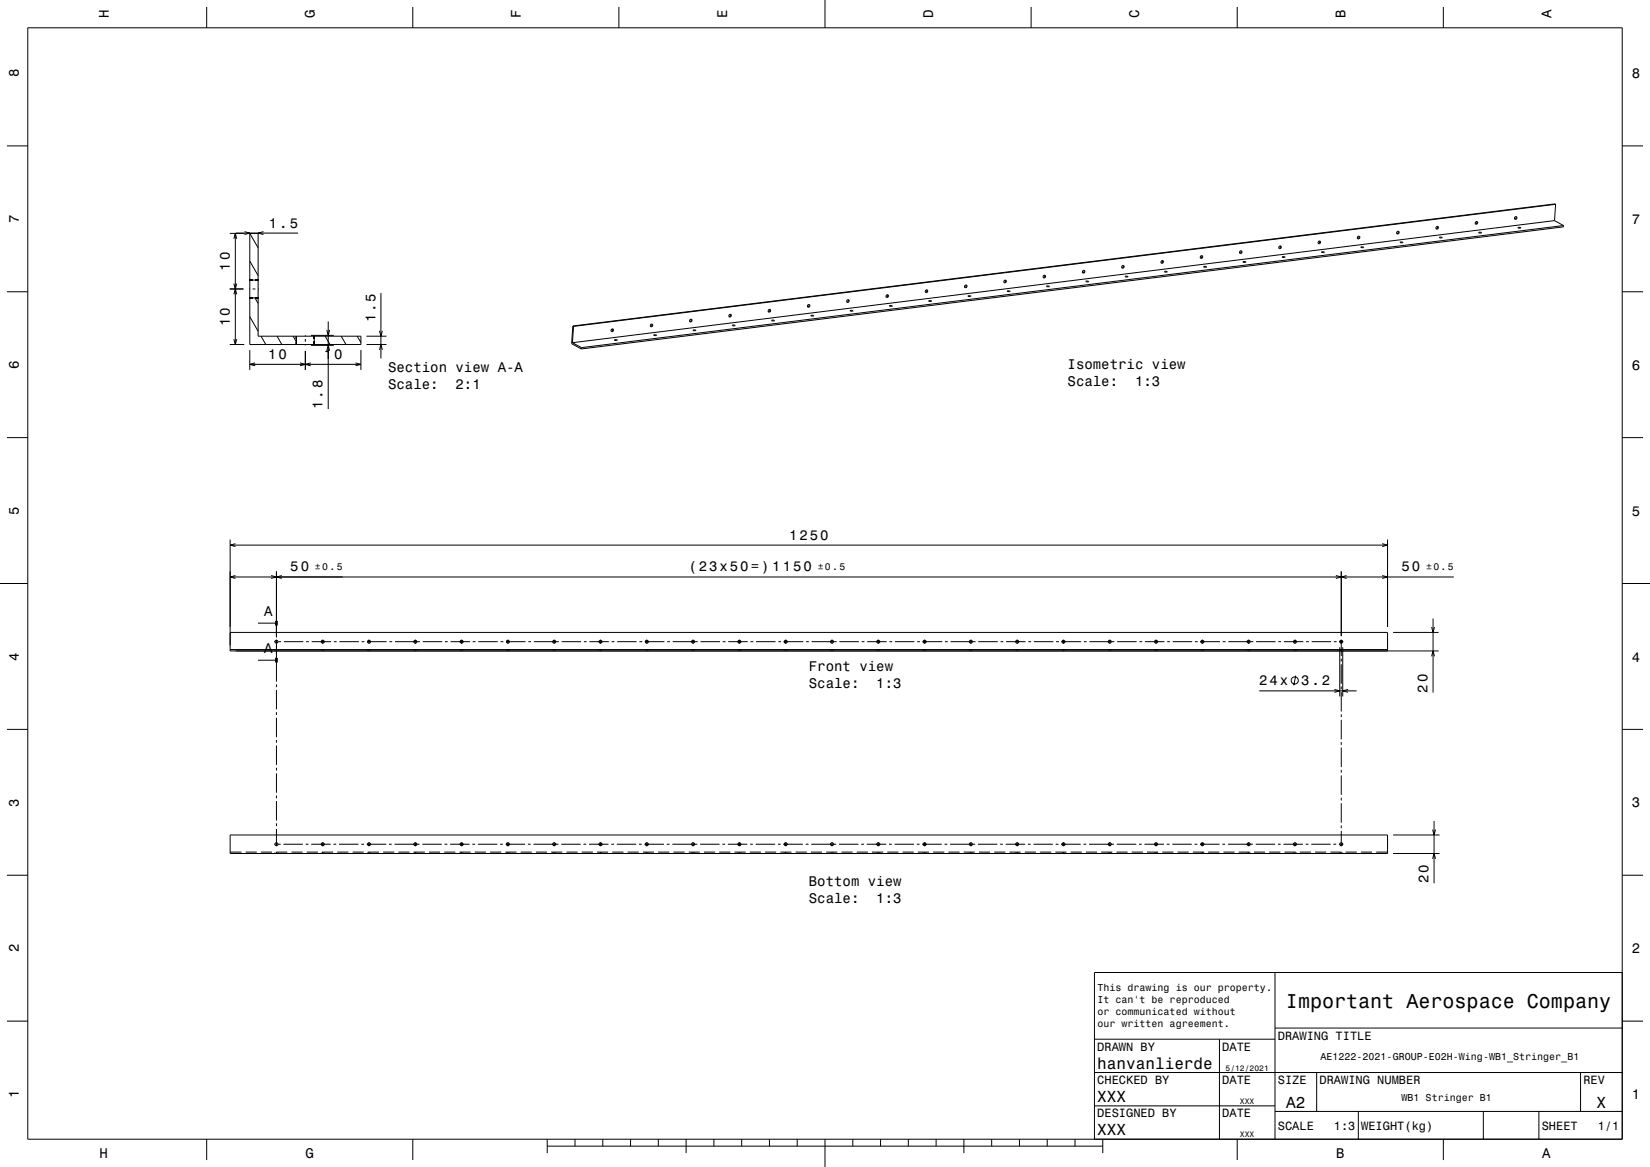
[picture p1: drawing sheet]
<svg xmlns="http://www.w3.org/2000/svg" width="594mm" height="420mm" viewBox="0 0 594 420" stroke-linecap="round" stroke-linejoin="round" font-family="sans-serif">
<g fill="none" stroke="#000" stroke-width=".36">
<path d="M10 10h574v400h-574zM74.4 2.5v7.5M148.6 2.5v7.5M222.8 2.5v7.5M297 0v10M371.2 2.5v7.5M445.4 2.5v7.5M519.6 2.5v7.5M2.5 52.5h7.5M584 52.5h7.5M531.6 79.7v.6l-.4 .3M545.8 77.9l-.1 .7-.4 .2"/>
<path d="M559.6 79.4l-353.5 43.9M559.6 79.4l3.3 1.8M560 73.5l-353.5 44M560 73.5l-.4 5.9M560 73.5l-353.8 43.8M82.7 84h5.2M84.2 85.9l.5-1.9 .5 1.9M84.7 84v40M84.9 83.9h22.4M88 83.4l1.9 .5-1.9 .5M89.9 84l3 5.2M89.9 94l3 5.2"/>
<path d="M89.9 84h3v37h37v3h-40zM94.9 83.4l-2 .5 2 .5M376.1 99l-.1 .7-.4 .2M390.2 97.3v.6l-.5 .3M404.4 95.5l-.1 .7-.4 .2M405.1 99.5a.55 .55 0 0 1 .9 .2zM418 94.6h.1M418.5 93.8v.6l-.4 .2M419.2 97.7a.54 .54 0 0 1 .9 .2zM432.6 92v.6l-.4 .3M433.3 95.9a.55 .55 0 0 1 1 .2zM446.8 90.3l-.1 .6-.4 .2"/>
<path d="M447.5 94.2a.54 .54 0 0 1 .9 .2zM460.9 88.5v.6l-.5 .3M461.6 92.4a.55 .55 0 0 1 1 .2zM475.1 86.7l-.1 .7-.4 .2M475.8 90.7a.55 .55 0 0 1 .9 .2zM489.2 85v.6l-.5 .3M489.9 88.9a.54 .54 0 0 1 1 .2zM503.3 83.2v.7l-.4 .2M504.1 87.2a.54 .54 0 0 1 .9 .2zM517.1 82.3h-.1M517.5 81.5v.6l-.4 .2M518.2 85.4a.55 .55 0 0 1 .9 .2z"/>
<path d="M531.2 80.6h-.1M532.3 83.6a.55 .55 0 0 1 1 .2zM546.5 81.9a.54 .54 0 0 1 .9 .2zM562.9 81.2l-353.6 43.9M562.9 81.2l-.1 .5-353.5 43.9M2.5 105h7.5M82.7 104h4.9M84.2 102.1l.5 1.9 .5-1.9M84.2 105.9l.5-1.9 .5 1.9M89.6 104h.3M89.9 114l3 5.2M89.9 100.8h3"/>
<path d="M89.9 107.2h3M90.9 104h1M91.8 107.2l1.1 2M92.9 104h.3M117.6 118.8l.6 1.9 .5-1.9M118.2 115.7v31.5M136.6 119.1l.5 1.9 .6-1.9M137.1 105.5v23.5M206.2 117.3l-.4 6.4 3.5 1.9M206.2 117.3l.3 .2M206.5 117.5l-.4 5.8M220.5 118.4v.6l-.5 .3"/>
<path d="M234.7 116.6l-.1 .6-.4 .3M248.8 114.9v.6l-.5 .2M249.5 118.8a.54 .54 0 0 1 .9 .2zM262.9 113.1v.6l-.4 .3M263.6 117a.55 .55 0 0 1 1 .2zM277.1 111.3l-.1 .7-.4 .2M277.8 115.3a.55 .55 0 0 1 .9 .2zM291.2 109.6v.6l-.5 .3M291.9 113.5a.54 .54 0 0 1 1 .2zM304.9 108.7h.1M305.4 107.8l-.1 .7-.3 .2M306.1 111.8a.55 .55 0 0 1 .9 .2z"/>
<path d="M319.5 106.1v.6l-.5 .2M320.2 110a.55 .55 0 0 1 1 .2zM333.6 104.3v.6l-.4 .3M334.4 108.2a.55 .55 0 0 1 .9 .2zM347.8 102.6v.6l-.5 .2M348.5 106.5a.55 .55 0 0 1 .9 .2zM361.9 100.8v.6l-.5 .3M362.6 104.7a.54 .54 0 0 1 1 .2zM376.8 103a.54 .54 0 0 1 .9 .2zM390.9 101.2a.55 .55 0 0 1 1 .2zM584 105h7.5M82.7 124h5.2"/>
<path d="M84.2 122.1l.5 1.9 .5-1.9M89.9 126v7.1M89.9 131.1h40M91.9 130.6l-2 .5 2 .5M94 121l1.7 3M99.7 121l1.8 3M105.5 121l1.2 2.1M106.7 121v3M108 130.6l1.9 .5-1.9 .5M109.9 120.7v.3M109.9 122v1M109.9 124v.3"/>
<path d="M109.9 126.3v6.8M111.9 130.6l-2 .5 2 .5M111.9 124.3h8.3M111.9 120.7h8.3M113.1 121v3M117.1 121l1.7 3M117.6 126.2l.6-1.9 .5 1.9M122.8 121l1.8 3M128 130.6l1.9 .5-1.9 .5M128.6 121l1.3 2.3M129.9 126v7.1M131.9 124h7.2"/>
<path d="M131.9 121h7.2M136.6 125.9l.5-1.9 .6 1.9M206.1 123.3l3.2 1.8M209.3 125.1v.5M221.2 122.3a.55 .55 0 0 1 1 .2zM235.4 120.5a.55 .55 0 0 1 .9 .3zM2.5 157.5h7.5M584 157.5h7.5M82.8 194.2v40.1h435.1M82.8 196.2h416.7M84.8 195.7l-2 .5 2 .5M497.6 195.7l1.9 .5-1.9 .5"/>
<path d="M499.5 194.2v31.4M0 210h10M82.8 207.7h440.6M84.8 207.1l-2 .6 2 .5M97.6 207.1l1.9 .6-1.9 .5M99.5 205.7v23.7M101.4 207.1l-1.9 .6 1.9 .5M480.9 207.1l2 .6-2 .5M482.9 205.7v23.2M484.8 207.1l-1.9 .6 1.9 .5M497.6 207.1l1.9 .6-1.9 .5M584 210h10"/>
<path d="M82.8 227.6h416.7v6.7M82.8 233.8h416.7M92.9 237.6h5.7M92.9 224.3h5.7M98.8 230.9h.4M99 233.8v.1M99 234.1v.2M99.5 230.2v7.1M99.5 238.3v7M100.1 233.8v.1M100.1 234.1v.2M100.2 230.9h1"/>
<path d="M102.2 230.9h7M110.2 230.9h1M112.2 230.9h7M115.7 233.8v.1M115.7 234.1v.2M116.2 230.2v1.4M116.2 233.7v.6M116.7 233.8v.1M116.7 234.1v.2M120.2 230.9h1M122.2 230.9h7M130.2 230.9h1"/>
<path d="M132.2 230.9h7M132.3 233.8v.1M132.3 234.1v.2M132.8 230.2v1.4M132.8 233.7v.6M133.4 233.8v.1M133.4 234.1v.2M140.2 230.9h1M142.2 230.9h9M149 233.8v.1M149 234.1v.2M149.5 230.2v1.4"/>
<path d="M149.5 233.7v.6M150.1 233.8v.1M150.1 234.1v.2M152.2 230.9h7M160.2 230.9h1M162.2 230.9h7M165.7 233.8v.1M165.7 234.1v.2M166.2 230.2v1.4M166.2 233.7v.6M166.7 233.8v.1M166.7 234.1v.2"/>
<path d="M170.2 230.9h1M172.2 230.9h7M180.2 230.9h1M182.2 230.9h7M182.3 233.8v.1M182.3 234.1v.2M182.9 230.2v1.4M182.9 233.7v.6M183.4 233.8v.1M183.4 234.1v.2M190.2 230.9h1M192.2 230.9h9"/>
<path d="M199 233.8v.1M199 234.1v.2M199.5 230.2v1.4M199.5 233.7v.6M200 233.8v.1M200 234.1v.2M202.2 230.9h7M210.2 230.9h1M212.2 230.9h7M215.6 233.8v.1M215.6 234.1v.2M216.2 230.2v1.4"/>
<path d="M216.2 233.7v.6M216.7 233.8v.1M216.7 234.1v.2M220.2 230.9h1M222.2 230.9h7M230.2 230.9h1M232.2 230.9h7M232.3 233.8v.1M232.3 234.1v.2M232.9 230.2v1.4M232.9 233.7v.6M233.4 233.8v.1"/>
<path d="M233.4 234.1v.2M240.2 230.9h1M242.2 230.9h9M249 233.8v.1M249 234.1v.2M249.5 230.2v1.4M249.5 233.7v.6M250 233.8v.1M250 234.1v.2M252.2 230.9h7M260.2 230.9h1M262.2 230.9h7"/>
<path d="M265.6 233.8v.1M265.6 234.1v.2M266.2 230.2v1.4M266.2 233.7v.6M266.7 233.8v.1M266.7 234.1v.2M270.2 230.9h1M272.2 230.9h7M280.2 230.9h1M282.2 230.9h7M282.3 233.8v.1M282.3 234.1v.2"/>
<path d="M282.9 230.2v1.4M282.9 233.7v.6M283.4 233.8v.1M283.4 234.1v.2M290.2 230.9h1M292.2 230.9h9M299 233.8v.1M299 234.1v.2M299.5 230.2v1.4M299.5 233.7v.6M300.1 233.8v.1M300.1 234.1v.2"/>
<path d="M302.2 230.9h7M310.2 230.9h1M312.2 230.9h7M315.7 233.8v.1M315.7 234.1v.2M316.2 230.2v1.4M316.2 233.7v.6M316.7 233.8v.1M316.7 234.1v.2M320.2 230.9h1M322.2 230.9h7M330.2 230.9h1"/>
<path d="M332.2 230.9h7M332.3 233.8v.1M332.3 234.1v.2M332.8 230.2v1.4M332.8 233.7v.6M333.4 233.8v.1M333.4 234.1v.2M340.2 230.9h1M342.2 230.9h9M349 233.8v.1M349 234.1v.2M349.5 230.2v1.4"/>
<path d="M349.5 233.7v.6M350.1 233.8v.1M350.1 234.1v.2M352.2 230.9h7M360.2 230.9h1M362.2 230.9h7M365.7 233.8v.1M365.7 234.1v.2M366.2 230.2v1.4M366.2 233.7v.6M366.7 233.8v.1M366.7 234.1v.2"/>
<path d="M370.2 230.9h1M372.2 230.9h7M380.2 230.9h1M382.2 230.9h7M382.3 233.8v.1M382.3 234.1v.2M382.8 230.2v1.4M382.8 233.7v.6M383.4 233.8v.1M383.4 234.1v.2M390.2 230.9h1M392.2 230.9h9"/>
<path d="M399 233.8v.1M399 234.1v.2M399.5 230.2v1.4M399.5 233.7v.6M400 233.8v.1M400 234.1v.2M402.2 230.9h7M410.2 230.9h1M412.2 230.9h7M415.6 233.8v.1M415.6 234.1v.2M416.2 230.2v1.4"/>
<path d="M416.2 233.7v.6M416.7 233.8v.1M416.7 234.1v.2M420.2 230.9h1M422.2 230.9h7M430.2 230.9h1M432.2 230.9h7M432.3 233.8v.1M432.3 234.1v.2M432.9 230.2v1.4M432.9 233.7v.6M433.4 233.8v.1"/>
<path d="M433.4 234.1v.2M440.2 230.9h1M442.2 230.9h9M449 233.8v.1M449 234.1v.2M449.5 230.2v1.4M449.5 233.7v.6M450 233.8v.1M450 234.1v.2M452.2 230.9h7M460.2 230.9h1M462.2 230.9h7"/>
<path d="M465.6 233.8v.1M465.6 234.1v.2M466.2 230.2v1.4M466.2 233.7v.6M466.7 233.8v.1M466.7 234.1v.2M470.2 230.9h1M472.2 230.9h7M480.2 230.9h1M482.2 230.9h1.3M482.3 232.9v17.7M482.9 230.2v5.9"/>
<path d="M482.9 237.1v1M482.9 239.1v7M483.4 232.9v17.7M501.5 227.6h16.4M515.4 236.2l.5-1.9 .5 1.9M515.4 225.7l.5 1.9 .5-1.9M515.9 222.6v26.7M99.5 246.3v1M99.5 248.3v7M99.5 256.3v1M99.5 258.3v7M453.3 248.6h35.1"/>
<path d="M466.5 243.1l-.7 3.5M480.4 248.1l1.9 .5-1.9 .6M482.9 247.1v1M482.9 249.1v7M482.9 257.1v1M482.9 259.1v7M485.3 248.1l-1.9 .5 1.9 .6M2.5 262.5h7.5M99.5 266.3v1M99.5 268.3v7M99.5 276.3v1M99.5 278.3v7"/>
<path d="M482.9 267.1v1M482.9 269.1v7M482.9 277.1v1M482.9 279.1v7M584 262.5h7.5M99.5 286.3v1M99.5 288.3v7M99.5 296.3v1M99.5 298.3v6.2M482.9 287.1v1M482.9 289.1v7M482.9 297.1v1"/>
<path d="M482.9 299.1v5.4M515.7 298.6l.6 1.9 .5-1.9M516.3 295.5v22.4M2.5 315h7.5M82.8 300.5h416.7v6.7h-416.7zM82.8 306.7h4.1M88.4 306.7h4M93.9 306.7h4M98.8 303.8h.2M99 306.7v.1M99 307v.2M99.4 306.7h4"/>
<path d="M99.5 306.6v.6M100 303.8h1M100.1 306.7v.1M100.1 307v.2M102 303.8h7M104.9 306.7h4M110 303.8h1M110.4 306.7h4M112 303.8h7M115.7 306.7v.1M115.7 307v.2M115.9 306.7h4"/>
<path d="M116.2 303.1v1.4M116.2 306.6v.6M116.7 306.7v.1M116.7 307v.2M120 303.8h1M121.4 306.7h4M122 303.8h7M126.9 306.7h4M130 303.8h1M132 303.8h7M132.3 306.7v.1M132.3 307v.2"/>
<path d="M132.4 306.7h4M132.8 303.1v1.4M132.8 306.6v.6M133.4 306.7v.1M133.4 307v.2M137.9 306.7h4M140 303.8h1M142 303.8h9M143.4 306.7h4M149 307v.2M149.5 303.1v1.4M149.5 306.6v.6"/>
<path d="M150.1 306.7v.1M150.1 307v.2M152 303.8h7M152.9 306.7l-3.9 .1M154.4 306.7h4M159.9 306.7h4M160 303.8h1M162 303.8h7M165.4 306.7h4M165.7 306.7v.1M165.7 307v.2M166.2 303.1v1.4"/>
<path d="M166.2 306.6v.6M166.7 306.7v.1M166.7 307v.2M170 303.8h1M170.9 306.7h4M172 303.8h7M176.4 306.7h4M180 303.8h1M181.9 306.7h4M182 303.8h7M182.3 306.7v.1M182.3 307v.2"/>
<path d="M182.9 303.1v1.4M182.9 306.6v.6M183.4 306.7v.1M183.4 307v.2M187.4 306.7h4M190 303.8h1M192 303.8h9M192.9 306.7h4M198.4 306.7h4M199 306.7v.1M199 307v.2M199.5 303.1v1.4"/>
<path d="M199.5 306.6v.6M200 306.7v.1M200 307v.2M202 303.8h7M203.9 306.7h4M209.4 306.7h4M210 303.8h1M212 303.8h7M214.9 306.7h4M215.6 306.7v.1M215.6 307v.2M216.2 303.1v1.4"/>
<path d="M216.2 306.6v.6M216.7 306.7v.1M216.7 307v.2M220 303.8h1M220.4 306.7h4M222 303.8h7M225.9 306.7h4M230 303.8h1M231.4 306.7h4M232 303.8h7M232.3 306.7v.1M232.3 307v.2"/>
<path d="M232.9 303.1v1.4M232.9 306.6v.6M233.4 306.7v.1M233.4 307v.2M236.9 306.7h4M240 303.8h1M242 303.8h9M242.4 306.7h4M247.9 306.7h4M249 306.7v.1M249 307v.2M249.5 303.1v1.4"/>
<path d="M249.5 306.6v.6M250 306.7v.1M250 307v.2M252 303.8h7M253.4 306.7h4M258.9 306.7h4M260 303.8h1M262 303.8h7M264.4 306.7h4M265.6 306.7v.1M265.6 307v.2M266.2 303.1v1.4"/>
<path d="M266.2 306.6v.6M266.7 306.7v.1M266.7 307v.2M269.9 306.7h4M270 303.8h1M272 303.8h7M275.4 306.7h4M280 303.8h1M280.9 306.7h4M282 303.8h7M282.3 306.7v.1M282.3 307v.2"/>
<path d="M282.9 303.1v1.4M282.9 306.6v.6M283.4 306.7v.1M283.4 307v.2M286.4 306.7h4M290 303.8h1M291.9 306.7h4M292 303.8h9M297.4 306.7h4M299 306.7v.1M299 307v.2M299.5 303.1v1.4"/>
<path d="M299.5 306.6v.6M300.1 306.7v.1M300.1 307v.2M302 303.8h7M302.9 306.7h4M308.4 306.7h4M310 303.8h1M312 303.8h7M313.9 306.7h4M315.7 306.7v.1M315.7 307v.2M316.2 303.1v1.4"/>
<path d="M316.2 306.6v.6M316.7 306.7v.1M316.7 307v.2M319.4 306.7h4M320 303.8h1M322 303.8h7M324.9 306.7h4M330 303.8h1M330.4 306.7h4M332 303.8h7M332.3 306.7v.1M332.3 307v.2"/>
<path d="M332.8 303.1v1.4M332.8 306.6v.6M333.4 306.7v.1M333.4 307v.2M335.9 306.7h4M340 303.8h1M341.4 306.7h4M342 303.8h9M346.9 306.7h4M349 306.7v.1M349 307v.2M349.5 303.1v1.4"/>
<path d="M349.5 306.6v.6M350.1 306.7v.1M350.1 307v.2M352 303.8h7M352.4 306.7h4M357.9 306.7h4M360 303.8h1M362 303.8h7M363.4 306.7h4M365.7 306.7v.1M365.7 307v.2M366.2 303.1v1.4"/>
<path d="M366.2 306.6v.6M366.7 306.7v.1M366.7 307v.2M368.9 306.7h4M370 303.8h1M372 303.8h7M374.4 306.7h4M379.9 306.7h4M380 303.8h1M382 303.8h7M382.3 306.7v.1M382.3 307v.2"/>
<path d="M382.8 303.1v1.4M382.8 306.6v.6M383.4 306.7v.1M383.4 307v.2M385.4 306.7h4M390 303.8h1M390.9 306.7h4M392 303.8h9M396.4 306.7h4M399 306.7v.1M399 307v.2M399.5 303.1v1.4"/>
<path d="M399.5 306.6v.6M400 306.7v.1M400 307v.2M401.9 306.7h4M402 303.8h7M407.4 306.7h4M410 303.8h1M412 303.8h7M412.9 306.7h4M415.6 306.7v.1M415.6 307v.2M416.2 303.1v1.4"/>
<path d="M416.2 306.6v.6M416.7 306.7v.1M416.7 307v.2M418.4 306.7h4M420 303.8h1M422 303.8h7M423.9 306.7h4M429.4 306.7h4M430 303.8h1M432 303.8h7M432.3 306.7v.1M432.3 307v.2"/>
<path d="M432.9 303.1v1.4M432.9 306.6v.6M433.4 306.7v.1M433.4 307v.2M434.9 306.7h4M440 303.8h1M440.4 306.7h4M442 303.8h9M445.9 306.7h4M449 306.7v.1M449 307v.2M449.5 303.1v1.4"/>
<path d="M449.5 306.6v.6M450 306.7v.1M450 307v.2M451.4 306.7h4M452 303.8h7M456.9 306.7h4M460 303.8h1M462 303.8h7M462.4 306.7h4M465.6 306.7v.1M465.6 307v.2M466.2 303.1v1.4"/>
<path d="M466.2 306.6v.6M466.7 306.7v.1M466.7 307v.2M467.9 306.7h4M470 303.8h1M472 303.8h7M473.4 306.7h4M478.9 306.7h4M480 303.8h1M482 303.8h1.5M482.3 306.7v.1M482.3 307v.2"/>
<path d="M482.9 306.6v.6M483.4 306.7v.1M483.4 307v.2M484.4 306.7h4M489.9 306.7h4M495.4 306.7h4.1M501.5 307.2h16.8M501.5 300.5h16.8M515.7 309.1l.6-1.9 .5 1.9M584 315h7.5M459 350v60M584 350h-190v60"/>
<path d="M2.5 367.5h7.5M394 374h65M439 374v36M459 370h125M584 367.5h7.5M394 398h65M394 386h190M474 386v14M569 386v14M74.4 410v7.5M148.6 410v7.5M197 412.5h200"/>
<path d="M197 410v5M207 410v2.5M217 410v2.5M227 410v2.5M237 410v2.5M247 410v5M257 410v2.5M267 410v2.5M277 410v2.5M287 410v2.5M297 410v10M307 410v2.5"/>
<path d="M317 410v2.5M327 410v2.5M337 410v2.5M347 410v5M357 410v2.5M367 410v2.5M377 410v2.5M387 410v2.5M397 410v5M445.4 410v7.5M459 400h125M489 400v10"/>
<path d="M519.6 410v7.5M534 400v10M554 400v10"/>
<circle cx="545.7" cy="78.4" r=".5"/>
<circle cx="376" cy="99.5" r=".5"/>
<circle cx="390.1" cy="97.8" r=".5"/>
<circle cx="404.3" cy="96" r=".5"/>
<circle cx="418.4" cy="94.2" r=".5"/>
<circle cx="432.5" cy="92.5" r=".5"/>
<circle cx="446.7" cy="90.7" r=".5"/>
<circle cx="460.8" cy="89" r=".5"/>
<circle cx="475" cy="87.2" r=".5"/>
<circle cx="489.1" cy="85.5" r=".5"/>
<circle cx="503.2" cy="83.7" r=".5"/>
<circle cx="517.4" cy="81.9" r=".5"/>
<circle cx="531.5" cy="80.2" r=".5"/>
<circle cx="220.4" cy="118.8" r=".5"/>
<circle cx="234.6" cy="117.1" r=".5"/>
<circle cx="248.7" cy="115.3" r=".5"/>
<circle cx="262.8" cy="113.6" r=".5"/>
<circle cx="277" cy="111.8" r=".5"/>
<circle cx="291.1" cy="110.1" r=".5"/>
<circle cx="305.3" cy="108.3" r=".5"/>
<circle cx="319.4" cy="106.5" r=".5"/>
<circle cx="333.5" cy="104.8" r=".5"/>
<circle cx="347.7" cy="103" r=".5"/>
<circle cx="361.8" cy="101.3" r=".5"/>
<circle cx="99.5" cy="230.9" r=".53"/>
<circle cx="116.2" cy="230.9" r=".53"/>
<circle cx="132.9" cy="230.9" r=".53"/>
<circle cx="149.5" cy="230.9" r=".53"/>
<circle cx="166.2" cy="230.9" r=".53"/>
<circle cx="182.8" cy="230.9" r=".53"/>
<circle cx="199.5" cy="230.9" r=".53"/>
<circle cx="216.2" cy="230.9" r=".53"/>
<circle cx="232.8" cy="230.9" r=".53"/>
<circle cx="249.5" cy="230.9" r=".53"/>
<circle cx="266.2" cy="230.9" r=".53"/>
<circle cx="282.8" cy="230.9" r=".53"/>
<circle cx="299.5" cy="230.9" r=".53"/>
<circle cx="316.2" cy="230.9" r=".53"/>
<circle cx="332.9" cy="230.9" r=".53"/>
<circle cx="349.5" cy="230.9" r=".53"/>
<circle cx="366.2" cy="230.9" r=".53"/>
<circle cx="382.9" cy="230.9" r=".53"/>
<circle cx="399.5" cy="230.9" r=".53"/>
<circle cx="416.2" cy="230.9" r=".53"/>
<circle cx="432.8" cy="230.9" r=".53"/>
<circle cx="449.5" cy="230.9" r=".53"/>
<circle cx="466.2" cy="230.9" r=".53"/>
<circle cx="482.8" cy="230.9" r=".53"/>
<circle cx="466.1" cy="244.9" r="1.28"/>
<circle cx="99.5" cy="303.8" r=".53"/>
<circle cx="116.2" cy="303.8" r=".53"/>
<circle cx="132.9" cy="303.8" r=".53"/>
<circle cx="149.5" cy="303.8" r=".53"/>
<circle cx="166.2" cy="303.8" r=".53"/>
<circle cx="182.9" cy="303.8" r=".53"/>
<circle cx="199.5" cy="303.8" r=".53"/>
<circle cx="216.2" cy="303.8" r=".53"/>
<circle cx="232.8" cy="303.8" r=".53"/>
<circle cx="249.5" cy="303.8" r=".53"/>
<circle cx="266.2" cy="303.8" r=".53"/>
<circle cx="282.8" cy="303.8" r=".53"/>
<circle cx="299.5" cy="303.8" r=".53"/>
<circle cx="316.2" cy="303.8" r=".53"/>
<circle cx="332.9" cy="303.8" r=".53"/>
<circle cx="349.5" cy="303.8" r=".53"/>
<circle cx="366.2" cy="303.8" r=".53"/>
<circle cx="382.9" cy="303.8" r=".53"/>
<circle cx="399.5" cy="303.8" r=".53"/>
<circle cx="416.2" cy="303.8" r=".53"/>
<circle cx="432.8" cy="303.8" r=".53"/>
<circle cx="449.5" cy="303.8" r=".53"/>
<circle cx="466.2" cy="303.8" r=".53"/>
<circle cx="482.8" cy="303.8" r=".53"/>
</g>
<path d="M99.5 223.4v1.7M99.5 236.8v1.6" fill="none" stroke="#000" stroke-width="1" stroke-linecap="butt"/>
<g fill="#000">
<path d="M98.6 237.3l.9 .3-.9 .3z" fill-rule="evenodd"/>
<path d="M98.6 224l.9 .3-.9 .2z" fill-rule="evenodd"/>
</g>
<text font-size="7.2" x="462.9" y="362.6">Important Aerospace Company</text>
<g font-size="5.8">
<text x="395" y="384.6">hanvanlierde</text>
<text x="395" y="396.6">XXX</text>
<text x="463" y="398.6">A2</text>
<text x="574.8" y="398.6">X</text>
<text x="395" y="408.6">XXX</text>
</g>
<g font-size="5">
<text x="39.1" y="6.5" transform="rotate(-90 39.1 6.5)">H</text>
<text x="113.3" y="6.5" transform="rotate(-90 113.3 6.5)">G</text>
<text x="187.5" y="6.5" transform="rotate(-90 187.5 6.5)">F</text>
<text x="261.7" y="6.5" transform="rotate(-90 261.7 6.5)">E</text>
<text x="335.9" y="6.5" transform="rotate(-90 335.9 6.5)">D</text>
<text x="410.1" y="6.5" transform="rotate(-90 410.1 6.5)">C</text>
<text x="484.3" y="6.5" transform="rotate(-90 484.3 6.5)">B</text>
<text x="558.5" y="6.5" transform="rotate(-90 558.5 6.5)">A</text>
<text x="6.8" y="27.8" transform="rotate(-90 6.8 27.8)">8</text>
<text x="587.5" y="28.1">8</text>
<text x="6.8" y="80.3" transform="rotate(-90 6.8 80.3)">7</text>
<text x="96.8" y="81.9">1.5</text>
<text x="587.5" y="80.6">7</text>
<text x="82.7" y="97.4" transform="rotate(-90 82.7 97.4)">10</text>
<text x="82.7" y="117.4" transform="rotate(-90 82.7 117.4)">10</text>
<text x="135.1" y="116" transform="rotate(-90 135.1 116)">1.5</text>
<text x="96.5" y="129.1">10</text>
<text x="116.5" y="129.1">10</text>
<text x="6.8" y="132.8" transform="rotate(-90 6.8 132.8)">6</text>
<text x="139.7" y="134">Section view A-A</text>
<text x="384.3" y="132.8">Isometric view</text>
<text x="587.5" y="133.1">6</text>
<text x="139.7" y="140.1">Scale:</text>
<text x="164" y="140.1">2:1</text>
<text x="384.3" y="138.8">Scale:</text>
<text x="408.6" y="138.8">1:3</text>
<text x="116.2" y="147.2" transform="rotate(-90 116.2 147.2)">1.8</text>
<text x="6.8" y="185.3" transform="rotate(-90 6.8 185.3)">5</text>
<text x="587.5" y="185.6">5</text>
<text x="284.1" y="194.2">1250</text>
<text x="104.5" y="205.7">50</text>
<text x="247.8" y="205.7">(23x50=) 1150</text>
<text x="504.5" y="205.7">50</text>
<text x="95.1" y="221.7">A</text>
<text x="6.8" y="237.8" transform="rotate(-90 6.8 237.8)">4</text>
<text x="95.1" y="235">A</text>
<text x="587.5" y="238.1">4</text>
<text x="291.2" y="241.5">Front view</text>
<text x="291.2" y="247.5">Scale:</text>
<text x="315.5" y="247.5">1:3</text>
<text x="453.3" y="246.6">24x</text>
<text x="468.4" y="246.6">3.2</text>
<text x="513.9" y="249.3" transform="rotate(-90 513.9 249.3)">20</text>
<text x="6.8" y="290.3" transform="rotate(-90 6.8 290.3)">3</text>
<text x="587.5" y="290.6">3</text>
<text x="514.3" y="317.9" transform="rotate(-90 514.3 317.9)">20</text>
<text x="291.2" y="319">Bottom view</text>
<text x="291.2" y="325.1">Scale:</text>
<text x="315.5" y="325.1">1:3</text>
<text x="6.8" y="342.8" transform="rotate(-90 6.8 342.8)">2</text>
<text x="587.5" y="343.1">2</text>
<text x="6.8" y="395.3" transform="rotate(-90 6.8 395.3)">1</text>
<text x="587.5" y="395.6">1</text>
<text x="35.8" y="416.8">H</text>
<text x="110" y="416.8">G</text>
<text x="481" y="416.8">B</text>
<text x="555.2" y="416.8">A</text>
</g>
<g font-size="4.3">
<text x="460" y="374.2">DRAWING TITLE</text>
<text x="395" y="378.2">DRAWN BY</text>
<text x="440" y="378.2">DATE</text>
<text x="395" y="390.2">CHECKED BY</text>
<text x="440" y="390.2">DATE</text>
<text x="460" y="390.2">SIZE</text>
<text x="475" y="390.2">DRAWING NUMBER</text>
<text x="570" y="390.2">REV</text>
<text x="395" y="402.2">DESIGNED BY</text>
<text x="440" y="402.2">DATE</text>
<text x="460" y="406.6">SCALE</text>
<text x="480.2" y="406.6">1:3</text>
<text x="490" y="406.6">WEIGHT(kg)</text>
<text x="555" y="406.6">SHEET</text>
<text x="575.2" y="406.6">1/1</text>
</g>
<g font-size="3.6">
<text x="395.1" y="356.8">This drawing is our property.</text>
<text x="395.1" y="361.2">It can't be reproduced</text>
<text x="395.1" y="365.5">or communicated without</text>
<text x="395.1" y="369.8">our written agreement.</text>
<text x="475.3" y="381.4">AE1222-2021-GROUP-E02H-Wing-WB1_Stringer_B1</text>
<text x="504.6" y="396.3">WB1 Stringer B1</text>
</g>
<g font-size="3.5">
<text x="113.4" y="205.1">±0.5</text>
<text x="294.4" y="205.1">±0.5</text>
<text x="513.4" y="205.1">±0.5</text>
</g>
<g font-size="2.9">
<text x="441.2" y="385.3">5/12/2021</text>
<text x="446.4" y="397.3">XXX</text>
<text x="446.4" y="409.3">XXX</text>
</g>
</svg>
